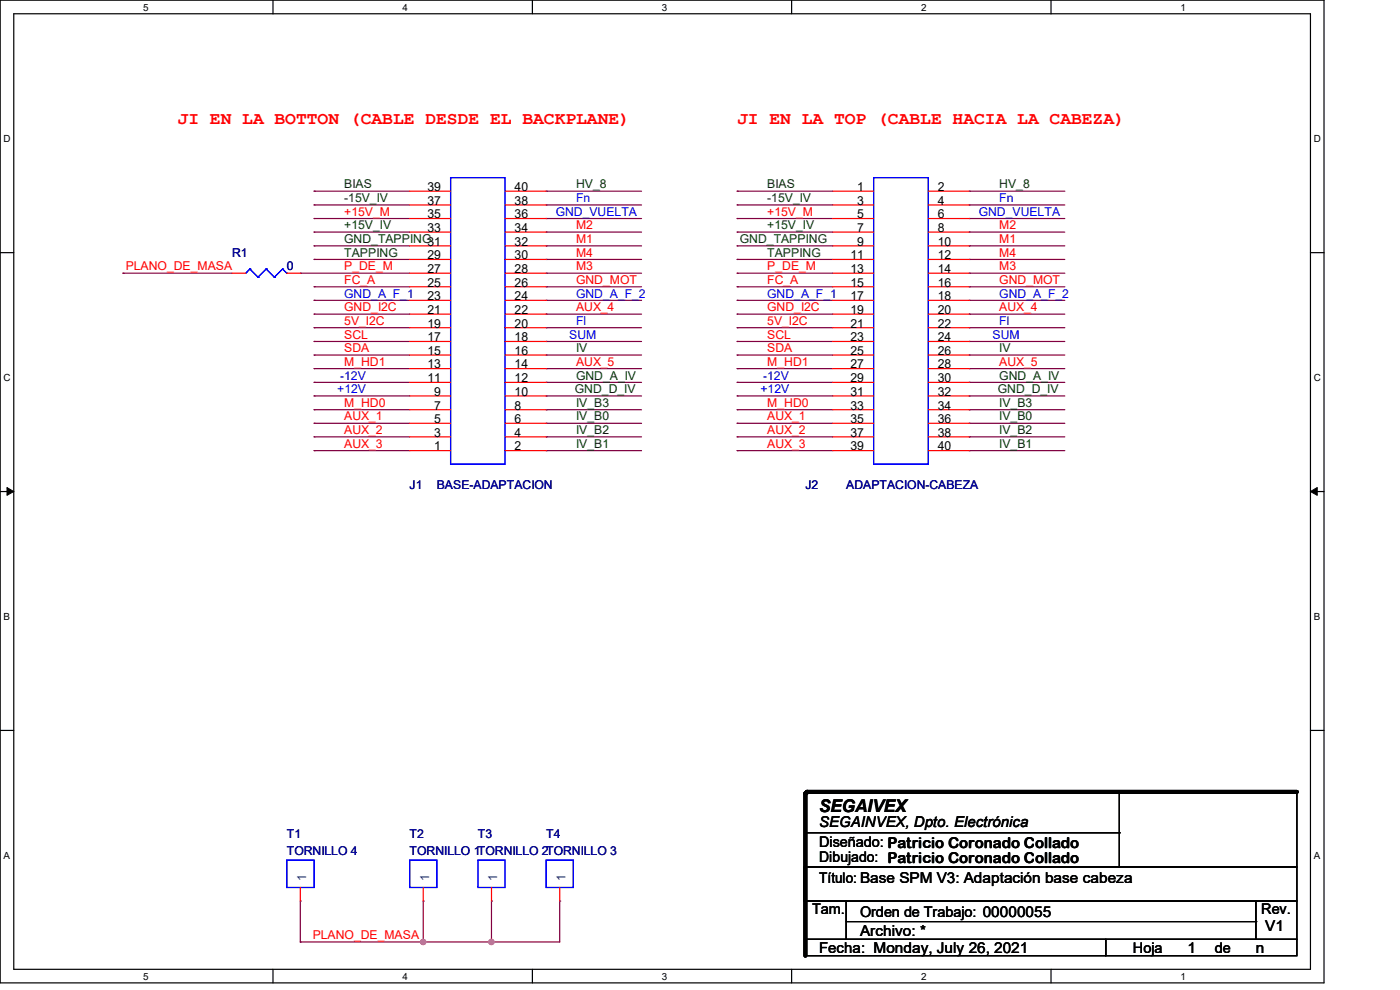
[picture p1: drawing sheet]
<svg xmlns="http://www.w3.org/2000/svg" width="297mm" height="210mm" viewBox="0 0 297 210" stroke-linecap="round" stroke-linejoin="round" font-family="sans-serif">
<path d="M0 0h280.9v208.5h-280.9zM2.9 2.9h275.1v202.7h-275.1z" fill="none" stroke="#000" stroke-width=".25"/>
<g fill="#fff">
<path d="M30.4 .3h1.1v2.4h-1.1z"/>
<path d="M30.4 205.9h1.1v2.3h-1.1z"/>
</g>
<path d="M57.9 0v2.9M57.9 205.6v2.9" fill="none" stroke="#000" stroke-width=".25"/>
<g fill="#fff">
<path d="M85.4 .3h1.1v2.4h-1.1z"/>
<path d="M85.4 205.9h1.1v2.3h-1.1z"/>
</g>
<path d="M112.9 0v2.9M112.9 205.6v2.9" fill="none" stroke="#000" stroke-width=".25"/>
<g fill="#fff">
<path d="M140.4 .3h1.2v2.4h-1.2z"/>
<path d="M140.4 205.9h1.2v2.3h-1.2z"/>
</g>
<path d="M167.9 0v2.9M167.9 205.6v2.9" fill="none" stroke="#000" stroke-width=".25"/>
<g fill="#fff">
<path d="M195.4 .3h1.2v2.4h-1.2z"/>
<path d="M195.4 205.9h1.2v2.3h-1.2z"/>
</g>
<path d="M223 0v2.9M223 205.6v2.9" fill="none" stroke="#000" stroke-width=".25"/>
<g fill="#fff">
<path d="M250.4 .3h1.2v2.4h-1.2z"/>
<path d="M250.4 205.9h1.2v2.3h-1.2z"/>
<path d="M.8 28.2h1.4v2.4h-1.4z"/>
<path d="M278.7 28.2h1.5v2.4h-1.5z"/>
<path d="M.8 78.9h1.4v2.3h-1.4z"/>
<path d="M278.7 78.9h1.5v2.3h-1.5z"/>
</g>
<path d="M0 53.6h2.9M278 53.6h2.9" fill="none" stroke="#000" stroke-width=".25"/>
<g fill="#fff">
<path d="M.8 129.6h1.3v2.3h-1.3z"/>
<path d="M278.7 129.6h1.4v2.3h-1.4z"/>
</g>
<path d="M0 104.3h2.9M278 104.3h2.9" fill="none" stroke="#000" stroke-width=".25"/>
<path d="M1.5 103.4l1.4 .9-1.4 .8zM278 104.3l1.4-.9v1.7z" fill="#000" stroke="#000" stroke-width=".21"/>
<g fill="#fff">
<path d="M.8 180.3h1.3v2.3h-1.3z"/>
<path d="M278.7 180.3h1.4v2.3h-1.4z"/>
</g>
<g fill="none" stroke="#000" stroke-width=".25">
<path d="M0 154.9h2.9M278 154.9h2.9M170.9 168h104.2v15.9h-104.2zM170.9 176.7h66.5M237.4 176.7h.1M237.4 168v15.9M170.6 183.9h104.5v7.2h-104.5zM170.9 191.1h8.6v8.2h-8.6zM170.9 199.3h63.7v3.4h-63.7zM179.5 191.1h86.9v8.2h-86.9zM179.5 195.5h86.9M234.6 199.3h40.5v3.4h-40.5z"/>
<path d="M237.4 183.9h.1M266.4 191.1h8.7v8.2h-8.7zM266.4 195.5h.1"/>
</g>
<g fill="none" stroke="#800040" stroke-width=".25">
<path d="M26.1 58h.1M26.1 58h23.1M63.7 58h.1M63.7 58h23.2M66.6 40.6h.1M66.6 43.5h.1M66.6 49.2h.1M66.6 46.4h.1M66.6 52.2h.1M66.6 55h.1M66.6 40.6h20.3M66.6 43.5h20.3"/>
<path d="M66.6 46.4h20.3M66.6 49.2h20.3M66.6 52.2h20.3M66.6 55h20.3M115.9 40.6h.1M115.9 43.5h.1M115.9 46.4h.1M115.9 49.2h.1M115.9 52.2h.1M115.9 55h.1M115.9 58h.1M115.9 40.6h20.2"/>
<path d="M115.9 43.5h20.2M115.9 46.4h20.2M115.9 49.2h20.2M115.9 52.2h20.2M115.9 55h20.2M115.9 58h20.2M156.4 40.6h.1M156.4 43.5h.1M156.4 49.2h.1M156.4 46.4h.1M156.4 52.2h.1M156.4 55h.1"/>
<path d="M156.4 58h.1M156.4 40.6h20.3M156.4 43.5h20.3M156.4 46.4h20.3M156.4 49.2h20.3M156.4 52.2h20.3M156.4 55h20.3M156.4 58h20.3M205.6 40.6h.1M205.6 43.5h.1M205.6 46.4h.1M205.6 49.2h.1"/>
<path d="M205.6 52.2h.1M205.6 55h.1M205.6 58h.1M205.6 40.6h20.3M205.6 43.5h20.3M205.6 46.4h20.3M205.6 49.2h20.3M205.6 52.2h20.3M205.6 55h20.3M205.6 58h20.3M66.6 60.8h.1M66.6 63.7h.1"/>
<path d="M66.6 78.2h.1M66.6 69.5h.1M66.6 72.4h.1M66.6 75.3h.1M66.6 66.6h.1M66.6 60.8h20.3M66.6 63.7h20.3M66.6 69.5h20.3M66.6 72.4h20.3M66.6 75.3h20.3M66.6 78.2h20.3M66.6 66.6h20.3"/>
<path d="M115.9 60.8h.1M115.9 63.7h.1M115.9 69.5h.1M115.9 72.4h.1M115.9 75.3h.1M115.9 78.2h.1M115.9 66.6h.1M115.9 60.8h20.2M115.9 63.7h20.2M115.9 69.5h20.2M115.9 72.4h20.2M115.9 75.3h20.2"/>
<path d="M115.9 78.2h20.2M115.9 66.6h20.2M156.4 60.8h.1M156.4 63.7h.1M156.4 78.2h.1M156.4 69.5h.1M156.4 72.4h.1M156.4 75.3h.1M156.4 66.6h.1M156.4 60.8h20.3M156.4 63.7h20.3M156.4 69.5h20.3"/>
<path d="M156.4 72.4h20.3M156.4 75.3h20.3M156.4 78.2h20.3M156.4 66.6h20.3M205.6 60.8h.1M205.6 63.7h.1M205.6 69.5h.1M205.6 72.4h.1M205.6 75.3h.1M205.6 66.6h.1M205.6 78.2h.1M205.6 60.8h20.3"/>
<path d="M205.6 63.7h20.3M205.6 69.5h20.3M205.6 72.4h20.3M205.6 75.3h20.3M205.6 78.2h20.3M205.6 66.6h20.3M66.6 81.1h.1M66.6 84h.1M66.6 86.9h.1M66.6 89.8h.1M66.6 92.7h.1M66.6 95.6h.1"/>
<path d="M66.6 81.1h20.3M66.6 84h20.3M66.6 86.9h20.3M66.6 89.8h20.3M66.6 92.7h20.3M66.6 95.6h20.3M115.9 81.1h.1M115.9 84h.1M115.9 86.9h.1M115.9 89.8h.1M115.9 92.7h.1M115.9 95.6h.1"/>
<path d="M115.9 81.1h20.2M115.9 84h20.2M115.9 86.9h20.2M115.9 89.8h20.2M115.9 92.7h20.2M115.9 95.6h20.2M156.4 81.1h.1M156.4 84h.1M156.4 86.9h.1M156.4 89.8h.1M156.4 92.7h.1M156.4 95.6h.1"/>
<path d="M156.4 81.1h20.3M156.4 84h20.3M156.4 86.9h20.3M156.4 89.8h20.3M156.4 92.7h20.3M156.4 95.6h20.3M205.6 81.1h.1M205.6 84h.1M205.6 86.9h.1M205.6 89.8h.1M205.6 92.7h.1M205.6 95.6h.1"/>
<path d="M205.6 81.1h20.3M205.6 84h20.3M205.6 86.9h20.3M205.6 89.8h20.3M205.6 92.7h20.3M205.6 95.6h20.3M63.7 191.1h.1M63.7 199.8h.1M63.7 191.1v8.7M89.8 191.1h.1M89.8 199.8h.1M89.8 191.1v8.7"/>
<path d="M104.3 191.1h.1M104.3 199.8h.1M104.3 191.1v8.7M118.7 191.1h.1M118.7 191.1v8.7h-55"/>
</g>
<g fill="#f0f" stroke="#f0f" stroke-width=".25">
<circle cx="104.3" cy="199.8" r=".56"/>
<circle cx="89.8" cy="199.8" r=".56"/>
</g>
<path d="M170.9 168.3v34.4M171.2 168h103.9" fill="none" stroke="#000" stroke-width=".85"/>
<g fill="#000">
<circle cx="170.9" cy="168.3" r=".42"/>
<circle cx="171.2" cy="168" r=".42"/>
</g>
<g fill="none" stroke="#00f" stroke-width=".25">
<path d="M95.6 37.7h11.5v60.8h-11.5zM185.3 37.7h11.6v60.8h-11.6zM53 57.1h.1M53 57.1l-.8 .9M53 57.1l1.7 1.7M54.7 58.8h.1M56.5 57.1h.1M56.5 57.1l-1.8 1.7M56.5 57.1l1.7 1.7M58.2 58.8h.1M59.9 57.1h.1M59.9 57.1l-1.7 1.7"/>
<path d="M59.9 57.1l.9 .9M60.8 58h.1M60.8 182.5h5.8v5.8h-5.8zM86.9 182.5h5.8v5.8h-5.8zM101.4 182.5h5.7v5.8h-5.7zM115.9 182.5h5.7v5.8h-5.7z"/>
</g>
<g fill="none" stroke="#f00" stroke-width=".25">
<path d="M49.2 58h3M60.8 58h2.9M86.9 40.6h8.7M86.9 43.5h8.7M86.9 46.4h8.7M86.9 49.2h8.7M86.9 52.2h8.7M86.9 55h8.7M86.9 58h8.7M107.1 40.6h8.8M107.1 43.5h8.8M107.1 46.4h8.8"/>
<path d="M107.1 49.2h8.8M107.1 52.2h8.8M107.1 55h8.8M107.1 58h8.8M176.7 40.6h8.6M176.7 43.5h8.6M176.7 46.4h8.6M176.7 49.2h8.6M176.7 52.2h8.6M176.7 55h8.6M176.7 58h8.6M196.9 40.6h8.7"/>
<path d="M196.9 43.5h8.7M196.9 46.4h8.7M196.9 49.2h8.7M196.9 52.2h8.7M196.9 55h8.7M196.9 58h8.7M86.9 60.8h8.7M86.9 63.7h8.7M86.9 66.6h8.7M86.9 69.5h8.7M86.9 72.4h8.7M86.9 75.3h8.7"/>
<path d="M86.9 78.2h8.7M107.1 60.8h8.8M107.1 63.7h8.8M107.1 66.6h8.8M107.1 69.5h8.8M107.1 72.4h8.8M107.1 75.3h8.8M107.1 78.2h8.8M176.7 60.8h8.6M176.7 63.7h8.6M176.7 66.6h8.6M176.7 69.5h8.6"/>
<path d="M176.7 72.4h8.6M176.7 75.3h8.6M176.7 78.2h8.6M196.9 60.8h8.7M196.9 63.7h8.7M196.9 66.6h8.7M196.9 69.5h8.7M196.9 72.4h8.7M196.9 75.3h8.7M196.9 78.2h8.7M86.9 81.1h8.7M86.9 84h8.7"/>
<path d="M86.9 86.9h8.7M86.9 89.8h8.7M86.9 92.7h8.7M86.9 95.6h8.7M107.1 81.1h8.8M107.1 84h8.8M107.1 86.9h8.8M107.1 89.8h8.8M107.1 92.7h8.8M107.1 95.6h8.8M176.7 81.1h8.6M176.7 84h8.6"/>
<path d="M176.7 86.9h8.6M176.7 89.8h8.6M176.7 92.7h8.6M176.7 95.6h8.6M196.9 81.1h8.7M196.9 84h8.7M196.9 86.9h8.7M196.9 89.8h8.7M196.9 92.7h8.7M196.9 95.6h8.7M63.7 188.3v2.8M89.8 188.3v2.8"/>
<path d="M104.3 188.3v2.8M118.7 188.3v2.8"/>
</g>
<g font-size="3.7" fill="#f00">
<text x="37.7" y="26.4">JI EN LA BOTTON (CABLE DESDE EL BACKPLANE)</text>
<text x="156.4" y="26.4">JI EN LA TOP (CABLE HACIA LA CABEZA)</text>
</g>
<text font-size="3.7" x="173.8" y="172.2">SEGAIVEX</text>
<g font-size="3.2">
<text x="173.8" y="175.4">SEGAINVEX, Dpto. Electrónica</text>
<text x="268.4" y="197.4">V1</text>
<text x="173.8" y="202.1">Fecha: Monday, July 26, 2021</text>
<text x="182.5" y="198.6">Archivo: *</text>
<text x="251.9" y="202.1">1</text>
<text x="266.4" y="202.1">n</text>
</g>
<g font-size="3.1">
<text x="173.8" y="179.7">Diseñado: Patricio Coronado Collado</text>
<text x="173.8" y="182.9">Dibujado: Patricio Coronado Collado</text>
<text x="173.8" y="187.3">Título: Base SPM V3: Adaptación base cabeza</text>
<text x="172.3" y="193.9">Tam.</text>
<text x="182.4" y="194.5">Orden de Trabajo: 00000055</text>
<text x="267.6" y="193.9">Rev.</text>
<text x="240.4" y="202.1">Hoja</text>
<text x="257.7" y="202.1">de</text>
</g>
<g font-size="2.6" fill="#004000">
<text x="73" y="40">BIAS</text>
<text x="122.2" y="40">HV_8</text>
<text x="162.8" y="40">BIAS</text>
<text x="212" y="40">HV_8</text>
<text x="73" y="42.9">-15V_IV</text>
<text x="162.8" y="42.9">-15V_IV</text>
<text x="73" y="48.6">+15V_IV</text>
<text x="73" y="51.6">GND_TAPPING31</text>
<text x="157" y="51.6">GND_TAPPING</text>
<text x="162.8" y="48.6">+15V_IV</text>
<text x="73" y="54.4">TAPPING</text>
<text x="162.8" y="54.4">TAPPING</text>
<text x="122.2" y="74.7">IV</text>
<text x="212" y="74.7">IV</text>
<text x="122" y="83.4">GND_D_IV</text>
<text x="122.2" y="80.5">GND_A_IV</text>
<text x="211.7" y="83.4">GND_D_IV</text>
<text x="212" y="80.5">GND_A_IV</text>
<text x="122.2" y="86.3">IV_B3</text>
<text x="122.2" y="89.2">IV_B0</text>
<text x="212" y="86.3">IV_B3</text>
<text x="212" y="89.2">IV_B0</text>
<text x="122.2" y="92.1">IV_B2</text>
<text x="122.2" y="95">IV_B1</text>
<text x="212" y="92.1">IV_B2</text>
<text x="212" y="95">IV_B1</text>
</g>
<g font-size="2.6">
<text x="90.7" y="40.5">39</text>
<text x="109.2" y="40.5">40</text>
<text x="181.9" y="40.5">1</text>
<text x="199" y="40.5">2</text>
<text x="90.7" y="43.4">37</text>
<text x="90.7" y="46.3">35</text>
<text x="109.2" y="43.4">38</text>
<text x="109.2" y="46.3">36</text>
<text x="181.9" y="43.4">3</text>
<text x="181.9" y="46.3">5</text>
<text x="199" y="43.4">4</text>
<text x="199" y="46.3">6</text>
<text x="90.7" y="49.2">33</text>
<text x="109.2" y="49.2">34</text>
<text x="109.2" y="52.1">32</text>
<text x="181.9" y="49.2">7</text>
<text x="181.9" y="52.1">9</text>
<text x="199" y="49.2">8</text>
<text x="199" y="52.1">10</text>
<text x="90.7" y="55">29</text>
<text x="90.7" y="57.9">27</text>
<text x="109.2" y="55">30</text>
<text x="109.2" y="57.9">28</text>
<text x="180.4" y="55">11</text>
<text x="180.4" y="57.9">13</text>
<text x="199" y="55">12</text>
<text x="199" y="57.9">14</text>
<text x="90.7" y="60.8">25</text>
<text x="90.7" y="63.7">23</text>
<text x="109.2" y="60.8">26</text>
<text x="109.2" y="63.7">24</text>
<text x="180.4" y="60.8">15</text>
<text x="180.4" y="63.7">17</text>
<text x="199" y="60.8">16</text>
<text x="199" y="63.7">18</text>
<text x="90.7" y="66.6">21</text>
<text x="90.7" y="69.5">19</text>
<text x="109.2" y="66.6">22</text>
<text x="109.2" y="69.5">20</text>
<text x="180.4" y="66.6">19</text>
<text x="180.4" y="69.5">21</text>
<text x="199" y="66.6">20</text>
<text x="199" y="69.5">22</text>
<text x="90.7" y="72.4">17</text>
<text x="90.7" y="75.3">15</text>
<text x="109.2" y="72.4">18</text>
<text x="109.2" y="75.3">16</text>
<text x="180.4" y="72.4">23</text>
<text x="180.4" y="75.3">25</text>
<text x="199" y="72.4">24</text>
<text x="199" y="75.3">26</text>
<text x="90.7" y="78.1">13</text>
<text x="90.7" y="81.1">11</text>
<text x="92.1" y="83.9">9</text>
<text x="109.2" y="78.1">14</text>
<text x="109.2" y="81.1">12</text>
<text x="109.2" y="83.9">10</text>
<text x="180.4" y="78.1">27</text>
<text x="180.4" y="81.1">29</text>
<text x="180.4" y="83.9">31</text>
<text x="199" y="78.1">28</text>
<text x="199" y="81.1">30</text>
<text x="199" y="83.9">32</text>
<text x="92.1" y="86.9">7</text>
<text x="92.1" y="89.7">5</text>
<text x="109.2" y="86.9">8</text>
<text x="109.2" y="89.7">6</text>
<text x="180.4" y="86.9">33</text>
<text x="180.4" y="89.7">35</text>
<text x="199" y="86.9">34</text>
<text x="199" y="89.7">36</text>
<text x="92.1" y="92.6">3</text>
<text x="92.1" y="95.5">1</text>
<text x="109.2" y="92.6">4</text>
<text x="109.2" y="95.5">2</text>
<text x="180.4" y="92.6">37</text>
<text x="180.4" y="95.5">39</text>
<text x="199" y="92.6">38</text>
<text x="199" y="95.5">40</text>
</g>
<g font-size="2.6" fill="#f00">
<text x="73" y="45.8">+15V_M</text>
<text x="162.8" y="45.8">+15V_M</text>
<text x="122.2" y="48.6">M2</text>
<text x="122.2" y="51.6">M1</text>
<text x="212" y="48.6">M2</text>
<text x="212" y="51.6">M1</text>
<text x="26.7" y="57.4">PLANO_DE_MASA</text>
<text x="73" y="57.4">P_DE_M</text>
<text x="122.2" y="54.4">M4</text>
<text x="122.2" y="57.4">M3</text>
<text x="162.8" y="57.4">P_DE_M</text>
<text x="212" y="54.4">M4</text>
<text x="212" y="57.4">M3</text>
<text x="73" y="60.2">FC_A</text>
<text x="122.2" y="60.2">GND_MOT</text>
<text x="162.8" y="60.2">FC_A</text>
<text x="212" y="60.2">GND_MOT</text>
<text x="73" y="68.9">5V_I2C</text>
<text x="73" y="71.8">SCL</text>
<text x="73" y="66">GND_I2C</text>
<text x="122.2" y="66">AUX_4</text>
<text x="162.8" y="68.9">5V_I2C</text>
<text x="162.8" y="71.8">SCL</text>
<text x="162.8" y="66">GND_I2C</text>
<text x="212" y="66">AUX_4</text>
<text x="73" y="77.6">M_HD1</text>
<text x="73" y="74.7">SDA</text>
<text x="122.2" y="77.6">AUX_5</text>
<text x="162.8" y="77.6">M_HD1</text>
<text x="162.8" y="74.7">SDA</text>
<text x="212" y="77.6">AUX_5</text>
<text x="73" y="86.3">M_HD0</text>
<text x="73" y="89.2">AUX_1</text>
<text x="162.8" y="86.3">M_HD0</text>
<text x="162.8" y="89.2">AUX_1</text>
<text x="73" y="92.1">AUX_2</text>
<text x="73" y="95">AUX_3</text>
<text x="162.8" y="92.1">AUX_2</text>
<text x="162.8" y="95">AUX_3</text>
<text x="66.3" y="199.2">PLANO_DE_MASA</text>
</g>
<g font-size="2.6" fill="#00f">
<text x="117.9" y="45.8">GND_VUELTA</text>
<text x="122.2" y="42.9">Fn</text>
<text x="207.6" y="45.8">GND_VUELTA</text>
<text x="212" y="42.9">Fn</text>
<text x="73" y="63.1">GND_A_F_1</text>
<text x="122.2" y="63.1">GND_A_F_2</text>
<text x="162.8" y="63.1">GND_A_F_1</text>
<text x="212" y="63.1">GND_A_F_2</text>
<text x="120.8" y="71.8">SUM</text>
<text x="122.2" y="68.9">Fl</text>
<text x="210.6" y="71.8">SUM</text>
<text x="212" y="68.9">Fl</text>
<text x="71.5" y="83.4">+12V</text>
<text x="72.1" y="80.5">-12V</text>
<text x="161.3" y="83.4">+12V</text>
<text x="161.9" y="80.5">-12V</text>
</g>
<g font-size="2.6" fill="#000080">
<text x="49.2" y="54.5">R1</text>
<text x="60.8" y="57.4">0</text>
<text x="86.9" y="103.7">J1</text>
<text x="92.7" y="103.7">BASE-ADAPTACION</text>
<text x="170.9" y="103.7">J2</text>
<text x="179.5" y="103.7">ADAPTACION-CABEZA</text>
<text x="60.8" y="177.8">T1</text>
<text x="86.9" y="177.8">T2</text>
<text x="101.4" y="177.8">T3</text>
<text x="115.9" y="177.8">T4</text>
<text x="60.8" y="181.3">TORNILLO 4</text>
<text x="86.9" y="181.3">TORNILLO 1TORNILLO 2TORNILLO 3</text>
</g>
<g font-size="2.6" fill="#004080">
<text x="64.9" y="186.8" transform="rotate(-90 64.9 186.8)">1</text>
<text x="91" y="186.8" transform="rotate(-90 91 186.8)">1</text>
<text x="105.5" y="186.8" transform="rotate(-90 105.5 186.8)">1</text>
<text x="120" y="186.8" transform="rotate(-90 120 186.8)">1</text>
</g>
<g font-size="2.1">
<text x="30.4" y="2.2">5</text>
<text x="85.4" y="2.2">4</text>
<text x="140.4" y="2.2">3</text>
<text x="195.4" y="2.2">2</text>
<text x="250.5" y="2.2">1</text>
<text x=".8" y="30.1">D</text>
<text x="278.7" y="30.1">D</text>
<text x=".8" y="80.8">C</text>
<text x="278.7" y="80.8">C</text>
<text x=".8" y="131.5">B</text>
<text x="278.7" y="131.5">B</text>
<text x=".8" y="182.2">A</text>
<text x="278.7" y="182.2">A</text>
<text x="30.4" y="207.8">5</text>
<text x="85.4" y="207.8">4</text>
<text x="140.4" y="207.8">3</text>
<text x="195.4" y="207.8">2</text>
<text x="250.5" y="207.8">1</text>
</g>
</svg>
